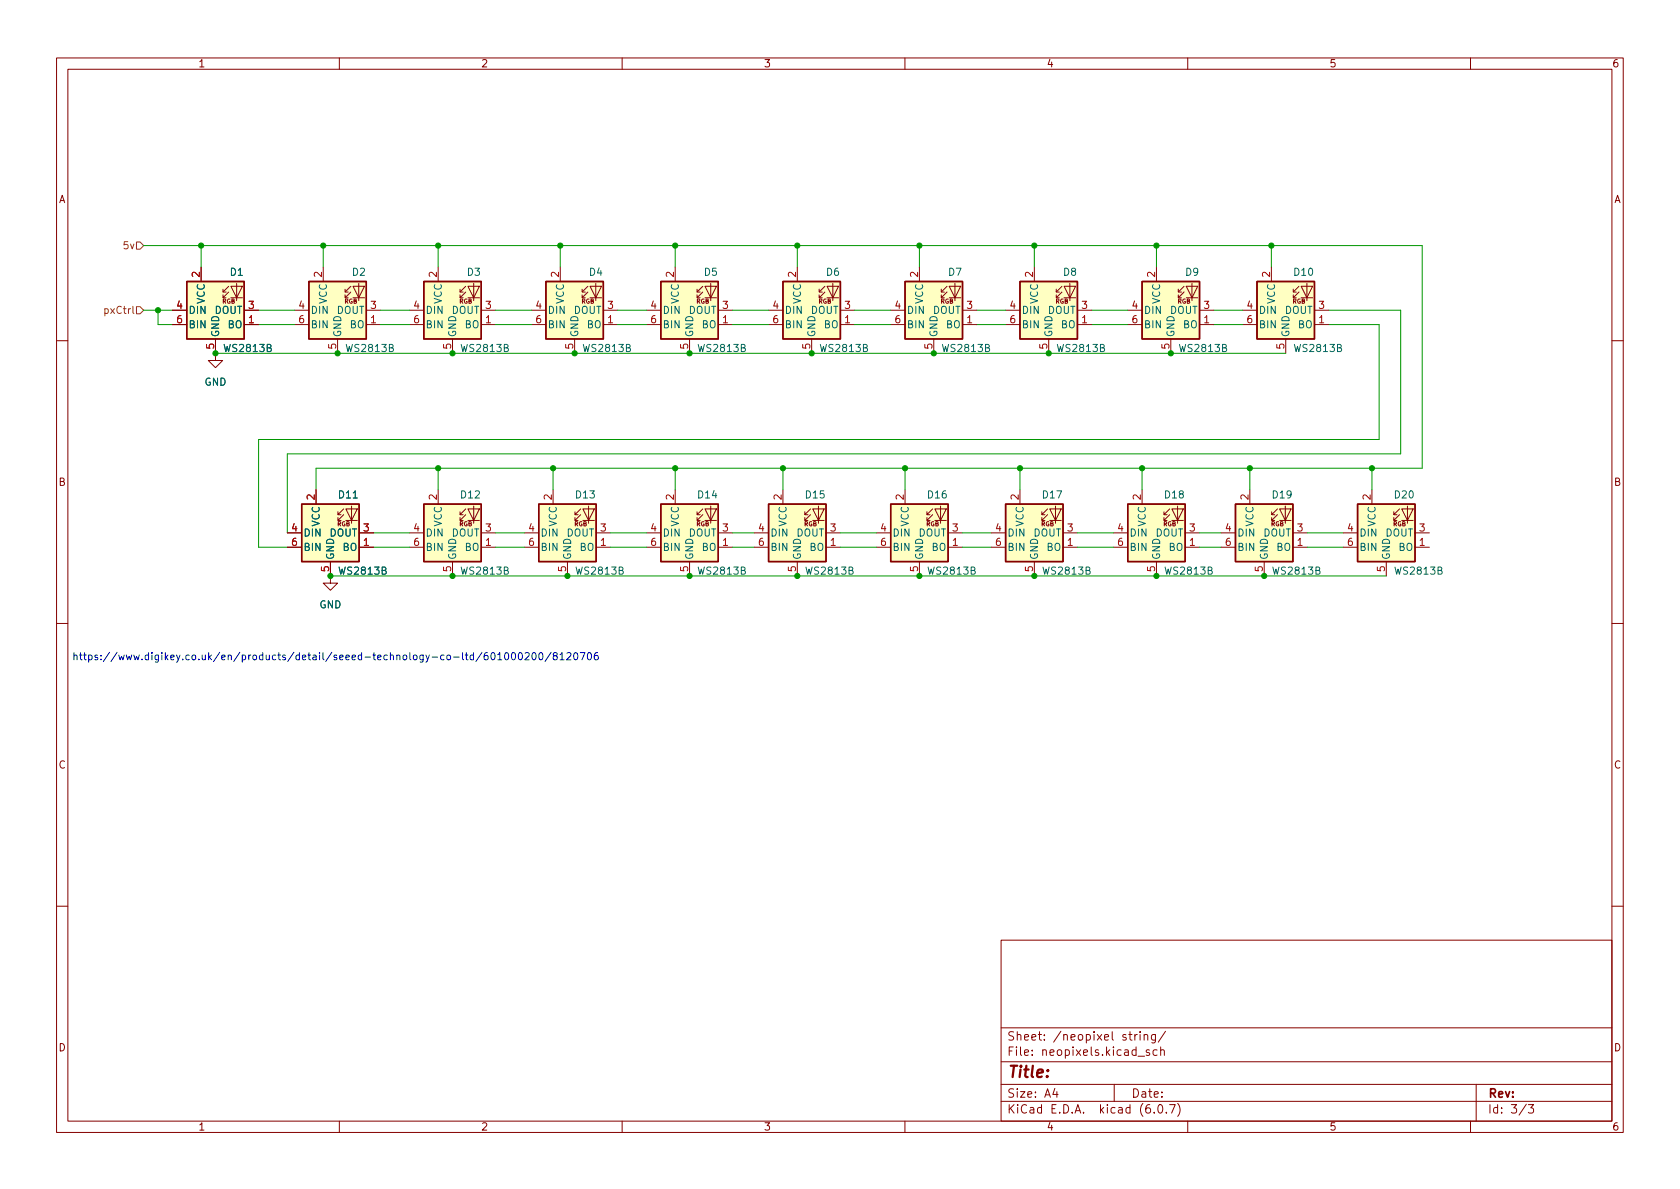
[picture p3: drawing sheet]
<svg xmlns="http://www.w3.org/2000/svg" width="297mm" height="210mm" viewBox="0 0 297 210" stroke-linecap="round" stroke-linejoin="round" font-family="sans-serif">
<g fill="none" stroke="#840000" stroke-width=".18">
<path d="M10 10.2h277v190.1h-277zM12 12.2h273v186.1h-273zM60 10.2v2M110 10.2v2M160 10.2v2M210 10.2v2M260 10.2v2M30.5 57.4h2.5M30.5 54.9h2.5M35.6 47.2v2.6M38.1 59.9v3.8h1.3l-1.3 1.3-1.3-1.3h1.3M39.5 51.6h.5"/>
<path d="M40.4 51.6l-1 1.1v-.6M40.4 50.6l-1 1v-.5M40.8 50.6h2.1l-1.1 2.1zM40.8 52.7h2.1M41.8 50.1v3.1M43.2 57.4h2.5M43.2 54.9h2.5M52.1 57.4h2.5M52.1 54.9h2.5M57.1 47.2v2.6M59.7 59.9v2.6M61.1 51.6h.5"/>
<path d="M62 51.6l-1 1.1v-.6M62 50.6l-1 1v-.5M62.4 50.6h2l-1 2.1zM62.4 52.7h2M63.4 50.1v3.1M64.8 57.4h2.5M64.8 54.9h2.5M72.4 57.4h2.5M72.4 54.9h2.5M77.5 47.2v2.6M80 59.9v2.6M81.4 51.6h.5"/>
<path d="M82.4 51.6l-1.1 1.1v-.6M82.4 50.6l-1.1 1v-.5M82.7 50.6h2.1l-1 2.1zM82.7 52.7h2.1M83.8 50.1v3.1M85.1 57.4h2.5M85.1 54.9h2.5M94 57.4h2.5M94 54.9h2.5M99.1 47.2v2.6M101.6 59.9v2.6M103 51.6h.5"/>
<path d="M103.9 51.6l-1 1.1v-.6M103.9 50.6l-1 1v-.5M104.3 50.6h2.1l-1.1 2.1zM104.3 52.7h2.1M105.3 50.1v3.1M106.7 57.4h2.5M106.7 54.9h2.5M114.3 57.4h2.5M114.3 54.9h2.5M119.4 47.2v2.6M121.9 59.9v2.6M123.3 51.6h.5"/>
<path d="M124.3 51.6l-1.1 1.1v-.6M124.3 50.6l-1.1 1v-.5M124.6 50.6h2.1l-1 2.1zM124.6 52.7h2.1M125.7 50.1v3.1M127 57.4h2.5M127 54.9h2.5M135.9 57.4h2.5M135.9 54.9h2.5M141 47.2v2.6M143.5 59.9v2.6M144.9 51.6h.5"/>
<path d="M145.9 51.6l-1.1 1.1v-.6M145.9 50.6l-1.1 1v-.5M146.2 50.6h2.1l-1 2.1zM146.2 52.7h2.1M147.3 50.1v3.1M148.6 57.4h2.5M148.6 54.9h2.5M157.5 57.4h2.5M157.5 54.9h2.5M162.6 47.2v2.6M165.1 59.9v2.6M166.5 51.6h.5"/>
<path d="M167.4 51.6l-1 1.1v-.6M167.4 50.6l-1 1v-.5M167.8 50.6h2.1l-1.1 2.1zM167.8 52.7h2.1M168.8 50.1v3.1M170.2 57.4h2.5M170.2 54.9h2.5M177.8 57.4h2.5M177.8 54.9h2.5M182.9 47.2v2.6M185.4 59.9v2.6M186.8 51.6h.5"/>
<path d="M187.8 51.6l-1.1 1.1v-.6M187.8 50.6l-1.1 1v-.5M188.1 50.6h2.1l-1 2.1zM188.1 52.7h2.1M189.2 50.1v3.1M190.5 57.4h2.5M190.5 54.9h2.5M199.4 57.4h2.5M199.4 54.9h2.5M204.5 47.2v2.6M207 59.9v2.6M208.4 51.6h.5"/>
<path d="M209.4 51.6l-1.1 1.1v-.6M209.4 50.6l-1.1 1v-.5M209.7 50.6h2.1l-1 2.1zM209.7 52.7h2.1M210.8 50.1v3.1M212.1 57.4h2.5M212.1 54.9h2.5M219.7 57.4h2.5M219.7 54.9h2.5M224.8 47.2v2.6M227.3 59.9v2.6M228.7 51.6h.5"/>
<path d="M229.7 51.6l-1 1.1v-.6M229.7 50.6l-1 1v-.5M230.1 50.6h2l-1 2.1zM230.1 52.7h2M231.1 50.1v3.1M232.4 57.4h2.5M232.4 54.9h2.5M10 60.2h2M285 60.2h2M50.8 96.8h2.5M50.8 94.2h2.5M55.9 86.6v2.5"/>
<path d="M58.4 99.3v3.8h1.3l-1.3 1.3-1.3-1.3h1.3M59.8 91h.5M60.8 91l-1.1 1v-.5M60.8 90l-1.1 1v-.5M61.1 90h2.1l-1 2zM61.1 92h2.1M62.2 89.5v3M63.5 96.8h2.5M63.5 94.2h2.5M72.4 96.8h2.5M72.4 94.2h2.5M77.5 86.6v2.5"/>
<path d="M80 99.3v2.5M81.4 91h.5M82.4 91l-1.1 1v-.5M82.4 90l-1.1 1v-.5M82.7 90h2.1l-1 2zM82.7 92h2.1M83.8 89.5v3M85.1 96.8h2.5M85.1 94.2h2.5M92.7 96.8h2.5M92.7 94.2h2.5M97.8 86.6v2.5"/>
<path d="M100.3 99.3v2.5M101.7 91h.5M102.7 91l-1 1v-.5M102.7 90l-1 1v-.5M103.1 90h2l-1 2zM103.1 92h2M104.1 89.5v3M105.4 96.8h2.5M105.4 94.2h2.5M114.3 96.8h2.5M114.3 94.2h2.5M119.4 86.6v2.5"/>
<path d="M121.9 99.3v2.5M123.3 91h.5M124.3 91l-1.1 1v-.5M124.3 90l-1.1 1v-.5M124.6 90h2.1l-1 2zM124.6 92h2.1M125.7 89.5v3M127 96.8h2.5M127 94.2h2.5M133.3 96.8h2.6M133.3 94.2h2.6M138.4 86.6v2.5"/>
<path d="M141 99.3v2.5M142.3 91h.5M143.3 91l-1 1v-.5M143.3 90l-1 1v-.5M143.7 90h2l-1 2zM143.7 92h2M144.7 89.5v3M146 96.8h2.6M146 94.2h2.6M154.9 96.8h2.6M154.9 94.2h2.6M160 86.6v2.5"/>
<path d="M162.6 99.3v2.5M163.9 91h.5M164.9 91l-1 1v-.5M164.9 90l-1 1v-.5M165.3 90h2l-1 2zM165.3 92h2M166.3 89.5v3M167.6 96.8h2.6M167.6 94.2h2.6M175.3 96.8h2.5M175.3 94.2h2.5M180.3 86.6v2.5"/>
<path d="M182.9 99.3v2.5M184.2 91h.6M185.2 91l-1 1v-.5M185.2 90l-1 1v-.5M185.6 90h2l-1 2zM185.6 92h2M186.6 89.5v3M188 96.8h2.5M188 94.2h2.5M196.8 96.8h2.6M196.8 94.2h2.6M201.9 86.6v2.5"/>
<path d="M204.5 99.3v2.5M205.8 91h.5M206.8 91l-1 1v-.5M206.8 90l-1 1v-.5M207.2 90h2l-1 2zM207.2 92h2M208.2 89.5v3M209.5 96.8h2.6M209.5 94.2h2.6M215.9 96.8h2.5M215.9 94.2h2.5M221 86.6v2.5"/>
<path d="M223.5 99.3v2.5M224.9 91h.5M225.9 91l-1.1 1v-.5M225.9 90l-1.1 1v-.5M226.2 90h2.1l-1 2zM226.2 92h2.1M227.3 89.5v3M228.6 96.8h2.5M228.6 94.2h2.5M237.5 96.8h2.5M237.5 94.2h2.5M242.6 86.6v2.5"/>
<path d="M245.1 99.3v2.5M246.5 91h.5M247.5 91l-1.1 1v-.5M247.5 90l-1.1 1v-.5M247.8 90h2.1l-1 2zM247.8 92h2.1M248.9 89.5v3M250.2 96.8h2.5M250.2 94.2h2.5M10 110.2h2M285 110.2h2M10 160.2h2"/>
<path d="M177 166.3h108v32h-108zM285 160.2h2M60 198.3v2M110 198.3v2M160 198.3v2M177 194.8h108M177 191.8h108M177 187.8h108M177 181.8h108M186.5 192.5l-.4 1h1M186.9 193v1M197 191.8v3"/>
<path d="M199.6 182.9h.5M199.8 182.4v1.3l.3 .2M200.6 182.9v1M201.1 182.9l-.3 .1-.2 .2M201.2 186.8h1.2M201.6 182.4v.2M201.6 182.9v1M202.3 183.1l.2-.2 .4 .1v.9M202.3 182.9v1M203.2 185.7l-.3-.1-.3 .2 .1 .3 .5 .1v.4h-.6M204.1 196.7v.1M204.3 182.9v1.2l-.3 .3h-.4"/>
<path d="M204.3 183l-.4-.1-.3 .3v.4l.1 .3h.6M204.6 185.7l-.5-.1-.2 .3v.4l.1 .3h.6M204.9 195.4l.2-.1a.81 .81 0 0 1 .6 .7 .81 .81 0 0 1-.3 .8h-.2a.81 .81 0 0 1-.6-.6 .81 .81 0 0 1 .3-.8zM205.2 185.8l.2-.2 .4 .1 .1 .9M205.2 185.1v1.5M206.1 182.4l-1.3 1.9M206.2 196.7v.1M206.8 195.3h1l-.7 1.5M208.2 195.1a1.72 1.72 0 0 1 0 2.3M210 198.3v2M260 198.3v2M261 191.8v6.5"/>
<path d="M269.9 195.3l-1.3 1.9M270.2 195.3h1l-.6 .6 .5 .1v.7l-.2 .1h-.5l-.2-.1"/>
</g>
<g fill="#ffffc2" stroke="#ffffc2" stroke-width=".18">
<path d="M201.9 49.8h10.2v10.1h-10.2z"/>
<path d="M53.3 89.1h10.2v10.2h-10.2z"/>
<path d="M74.9 89.1h10.2v10.2h-10.2z"/>
<path d="M74.9 49.8h10.2v10.1h-10.2z"/>
<path d="M54.6 49.8h10.2v10.1h-10.2z"/>
<path d="M33 49.8h10.2v10.1h-10.2z"/>
<path d="M240 89.1h10.2v10.2h-10.2z"/>
<path d="M116.8 89.1h10.2v10.2h-10.2z"/>
<path d="M199.4 89.1h10.1v10.2h-10.1z"/>
<path d="M177.8 89.1h10.2v10.2h-10.2z"/>
<path d="M135.9 89.1h10.1v10.2h-10.1z"/>
<path d="M95.2 89.1h10.2v10.2h-10.2z"/>
<path d="M218.4 89.1h10.2v10.2h-10.2z"/>
<path d="M157.5 89.1h10.1v10.2h-10.1z"/>
<path d="M138.4 49.8h10.2v10.1h-10.2z"/>
<path d="M222.2 49.8h10.2v10.1h-10.2z"/>
<path d="M116.8 49.8h10.2v10.1h-10.2z"/>
<path d="M96.5 49.8h10.2v10.1h-10.2z"/>
<path d="M180.3 49.8h10.2v10.1h-10.2z"/>
<path d="M160 49.8h10.2v10.1h-10.2z"/>
</g>
<g fill="none" stroke="#840000" stroke-width=".25">
<path d="M33 49.8h10.2v10.1h-10.2zM54.6 49.8h10.2v10.1h-10.2zM74.9 49.8h10.2v10.1h-10.2zM96.5 49.8h10.2v10.1h-10.2zM116.8 49.8h10.2v10.1h-10.2zM138.4 49.8h10.2v10.1h-10.2zM160 49.8h10.2v10.1h-10.2zM180.3 49.8h10.2v10.1h-10.2zM201.9 49.8h10.2v10.1h-10.2zM222.2 49.8h10.2v10.1h-10.2zM53.3 89.1h10.2v10.2h-10.2zM74.9 89.1h10.2v10.2h-10.2z"/>
<path d="M95.2 89.1h10.2v10.2h-10.2zM116.8 89.1h10.2v10.2h-10.2zM135.9 89.1h10.1v10.2h-10.1zM157.5 89.1h10.1v10.2h-10.1zM177.8 89.1h10.2v10.2h-10.2zM199.4 89.1h10.1v10.2h-10.1zM218.4 89.1h10.2v10.2h-10.2zM240 89.1h10.2v10.2h-10.2z"/>
</g>
<path d="M24.1 42.8h.7l.6 .6-.6 .7h-.7zM24.1 54.2h.7l.6 .7-.6 .6h-.7z" fill="none" stroke="#725600" stroke-width=".18"/>
<g fill="none" stroke="#0000c2" stroke-width=".18">
<path d="M83.7 115.9l-.3-.1-.3 .3 .1 .5h.5M83.7 115.4v1.3M85.2 115.3l-1.1 1.7M86.2 115.4l-.4 .1a.86 .86 0 0 0 0 1.2l.5-.1v-.5l-.2-.2h-.3l-.2 .2M86.9 115.5l.2-.1a.68 .68 0 0 1 .4 .6 .68 .68 0 0 1-.4 .7l-.2-.1-.1-.4zM88 115.8l.4-.4v1.3M88 116.7h.7M89.3 115.5l.2-.1a.68 .68 0 0 1 .5 .6 .68 .68 0 0 1-.5 .7l-.2-.1-.1-.4zM90.5 115.5l.2-.1a.68 .68 0 0 1 .5 .6 .68 .68 0 0 1-.5 .7l-.2-.1-.1-.4zM91.8 115.5l.1-.1a.68 .68 0 0 1 .5 .6 .68 .68 0 0 1-.5 .7l-.1-.1-.2-.4zM92.8 115.5l.5-.1 .3 .4-.8 .9h.8M94.2 115.5l.2-.1a.68 .68 0 0 1 .4 .6 .68 .68 0 0 1-.4 .7 .84 .84 0 0 1-.2-1.2z"/>
<path d="M95.4 115.5l.2-.1a.68 .68 0 0 1 .4 .6 .68 .68 0 0 1-.4 .7l-.2-.1-.1-.4zM97.4 115.3l-1 1.7M98 116l-.2-.3 .1-.2 .1-.1 .4 .1 .1 .2v.1l-.6 .2-.1 .2v.2l.2 .3h.3l.2-.3v-.3l-.2-.1M99 115.8l.4-.4v1.3M99 116.7h.7M100.2 115.5l.5-.1 .3 .4-.8 .9h.8M101.6 115.5l.1-.1a.68 .68 0 0 1 .5 .6 .68 .68 0 0 1-.5 .7l-.1-.1-.2-.4zM102.6 115.4h.8l-.5 1.3M104 115.5l.2-.1a.68 .68 0 0 1 .4 .6 .68 .68 0 0 1-.4 .7l-.2-.1-.1-.4zM105.7 115.4l-.4 .1a.86 .86 0 0 0 0 1.2l.4-.1 .1-.5-.3-.2h-.2l-.2 .2"/>
</g>
<g fill="none" stroke="#009600" stroke-width=".18">
<path d="M25.4 54.9h5.1M25.4 43.4h226.1v39.4h-195.6v3.8M27.9 54.9v2.5h2.6M35.6 43.4v3.8M45.7 57.4h6.4M45.7 54.9h6.4M57.1 43.4v3.8M67.3 57.4h5.1M67.3 54.9h5.1M77.5 43.4v3.8M87.6 57.4h6.4M87.6 54.9h6.4"/>
<path d="M99.1 43.4v3.8M109.2 57.4h5.1M109.2 54.9h5.1M119.4 43.4v3.8M129.5 57.4h6.4M129.5 54.9h6.4M141 43.4v3.8M151.1 57.4h6.4M151.1 54.9h6.4M162.6 43.4v3.8M172.7 57.4h5.1M172.7 54.9h5.1"/>
<path d="M182.9 43.4v3.8M193 57.4h6.4M193 54.9h6.4M204.5 43.4v3.8M214.6 57.4h5.1M214.6 54.9h5.1M224.8 43.4v3.8M234.9 57.4h8.9v20.3h-198.1v19.1h5.1M234.9 54.9h12.7v25.4h-196.8v13.9M38.1 62.5h189.2M66 94.2h6.4M66 96.8h6.4"/>
<path d="M77.5 82.8v3.8M87.6 94.2h5.1M87.6 96.8h5.1M97.8 82.8v3.8M107.9 94.2h6.4M107.9 96.8h6.4M119.4 82.8v3.8M129.5 94.2h3.8M129.5 96.8h3.8M138.4 82.8v3.8M148.6 94.2h6.3M148.6 96.8h6.3"/>
<path d="M160 82.8v3.8M170.2 94.2h5.1M170.2 96.8h5.1M180.3 82.8v3.8M190.5 94.2h6.3M190.5 96.8h6.3M201.9 82.8v3.8M212.1 94.2h3.8M212.1 96.8h3.8M221 82.8v3.8M231.1 94.2h6.4M231.1 96.8h6.4"/>
<path d="M242.6 82.8v3.8M58.4 101.8h186.7"/>
</g>
<g fill="#009600" stroke="#009600" stroke-width=".18">
<circle cx="162.6" cy="43.4" r=".46"/>
<circle cx="141" cy="43.4" r=".46"/>
<circle cx="121.9" cy="62.5" r=".46"/>
<circle cx="77.5" cy="82.8" r=".46"/>
<circle cx="80" cy="101.8" r=".46"/>
<circle cx="100.3" cy="101.8" r=".46"/>
<circle cx="160" cy="82.8" r=".46"/>
<circle cx="141" cy="101.8" r=".46"/>
<circle cx="162.6" cy="101.8" r=".46"/>
<circle cx="97.8" cy="82.8" r=".46"/>
<circle cx="121.9" cy="101.8" r=".46"/>
<circle cx="119.4" cy="82.8" r=".46"/>
<circle cx="138.4" cy="82.8" r=".46"/>
<circle cx="59.7" cy="62.5" r=".46"/>
<circle cx="38.1" cy="62.5" r=".46"/>
<circle cx="58.4" cy="101.8" r=".46"/>
<circle cx="27.9" cy="54.9" r=".46"/>
<circle cx="35.6" cy="43.4" r=".46"/>
<circle cx="57.1" cy="43.4" r=".46"/>
<circle cx="182.9" cy="43.4" r=".46"/>
<circle cx="204.5" cy="43.4" r=".46"/>
<circle cx="224.8" cy="43.4" r=".46"/>
<circle cx="165.1" cy="62.5" r=".46"/>
<circle cx="207" cy="62.5" r=".46"/>
<circle cx="185.4" cy="62.5" r=".46"/>
<circle cx="221" cy="82.8" r=".46"/>
<circle cx="242.6" cy="82.8" r=".46"/>
<circle cx="77.5" cy="43.4" r=".46"/>
<circle cx="99.1" cy="43.4" r=".46"/>
<circle cx="119.4" cy="43.4" r=".46"/>
<circle cx="80" cy="62.5" r=".46"/>
<circle cx="101.6" cy="62.5" r=".46"/>
<circle cx="223.5" cy="101.8" r=".46"/>
<circle cx="201.9" cy="82.8" r=".46"/>
<circle cx="204.5" cy="101.8" r=".46"/>
<circle cx="182.9" cy="101.8" r=".46"/>
<circle cx="180.3" cy="82.8" r=".46"/>
<circle cx="143.5" cy="62.5" r=".46"/>
</g>
<text font-size="2.8" fill="#840000" x="178" y="190.6">Title:</text>
<g font-size="2.1" fill="#840000">
<text x="178" y="184">Sheet: /neopixel string/</text>
<text x="178" y="186.7">File: neopixels.kicad_sch</text>
<text x="178" y="196.9">KiCad E.D.A. kicad (6.0.7)</text>
<text x="178" y="194.1">Size: A4</text>
<text x="200" y="194.1">Date:</text>
<text x="263" y="194.1">Rev:</text>
<text x="263" y="196.9">Id: 3/3</text>
</g>
<g font-size="1.8" fill="#840000">
<text x="35" y="11.9">1</text>
<text x="85" y="11.9">2</text>
<text x="135" y="11.9">3</text>
<text x="185" y="11.9">4</text>
<text x="235" y="11.9">5</text>
<text x="285" y="11.9">6</text>
<text x="10.3" y="35.9">A</text>
<text x="285.3" y="35.9">A</text>
<text x="10.3" y="85.9">B</text>
<text x="285.3" y="85.9">B</text>
<text x="10.3" y="135.9">C</text>
<text x="285.3" y="135.9">C</text>
<text x="10.3" y="185.9">D</text>
<text x="285.3" y="185.9">D</text>
<text x="35" y="199.9">1</text>
<text x="85" y="199.9">2</text>
<text x="135" y="199.9">3</text>
<text x="185" y="199.9">4</text>
<text x="235" y="199.9">5</text>
<text x="285" y="199.9">6</text>
</g>
<g font-size="1.8" fill="#725600">
<text x="22" y="44.1">5v</text>
<text x="18.8" y="55.5">pxCtrl</text>
</g>
<g font-size="1.8" fill="#a90000">
<text x="35.3" y="49" transform="rotate(-90 35.3 49)">2</text>
<text x="56.9" y="49" transform="rotate(-90 56.9 49)">2</text>
<text x="77.2" y="49" transform="rotate(-90 77.2 49)">2</text>
<text x="98.8" y="49" transform="rotate(-90 98.8 49)">2</text>
<text x="119.1" y="49" transform="rotate(-90 119.1 49)">2</text>
<text x="140.7" y="49" transform="rotate(-90 140.7 49)">2</text>
<text x="162.3" y="49" transform="rotate(-90 162.3 49)">2</text>
<text x="182.6" y="49" transform="rotate(-90 182.6 49)">2</text>
<text x="204.2" y="49" transform="rotate(-90 204.2 49)">2</text>
<text x="224.5" y="49" transform="rotate(-90 224.5 49)">2</text>
<text x="31.3" y="54.6">4</text>
<text x="31.3" y="57.1">6</text>
<text x="44" y="57.1">1</text>
<text x="44" y="54.6">3</text>
<text x="52.8" y="54.6">4</text>
<text x="52.8" y="57.1">6</text>
<text x="65.5" y="57.1">1</text>
<text x="65.5" y="54.6">3</text>
<text x="73.2" y="54.6">4</text>
<text x="73.2" y="57.1">6</text>
<text x="85.9" y="57.1">1</text>
<text x="85.9" y="54.6">3</text>
<text x="94.8" y="54.6">4</text>
<text x="94.8" y="57.1">6</text>
<text x="107.5" y="57.1">1</text>
<text x="107.5" y="54.6">3</text>
<text x="115.1" y="54.6">4</text>
<text x="115.1" y="57.1">6</text>
<text x="127.8" y="57.1">1</text>
<text x="127.8" y="54.6">3</text>
<text x="136.7" y="54.6">4</text>
<text x="136.7" y="57.1">6</text>
<text x="149.4" y="57.1">1</text>
<text x="149.4" y="54.6">3</text>
<text x="158.3" y="54.6">4</text>
<text x="158.3" y="57.1">6</text>
<text x="171" y="57.1">1</text>
<text x="171" y="54.6">3</text>
<text x="178.6" y="54.6">4</text>
<text x="178.6" y="57.1">6</text>
<text x="191.3" y="57.1">1</text>
<text x="191.3" y="54.6">3</text>
<text x="200.2" y="54.6">4</text>
<text x="200.2" y="57.1">6</text>
<text x="212.9" y="57.1">1</text>
<text x="212.9" y="54.6">3</text>
<text x="220.5" y="54.6">4</text>
<text x="220.5" y="57.1">6</text>
<text x="233.2" y="57.1">1</text>
<text x="233.2" y="54.6">3</text>
<text x="37.8" y="61.7" transform="rotate(-90 37.8 61.7)">5</text>
<text x="59.4" y="61.7" transform="rotate(-90 59.4 61.7)">5</text>
<text x="79.8" y="61.7" transform="rotate(-90 79.8 61.7)">5</text>
<text x="101.3" y="61.7" transform="rotate(-90 101.3 61.7)">5</text>
<text x="121.7" y="61.7" transform="rotate(-90 121.7 61.7)">5</text>
<text x="143.3" y="61.7" transform="rotate(-90 143.3 61.7)">5</text>
<text x="164.8" y="61.7" transform="rotate(-90 164.8 61.7)">5</text>
<text x="185.2" y="61.7" transform="rotate(-90 185.2 61.7)">5</text>
<text x="206.8" y="61.7" transform="rotate(-90 206.8 61.7)">5</text>
<text x="227.1" y="61.7" transform="rotate(-90 227.1 61.7)">5</text>
<text x="55.6" y="88.4" transform="rotate(-90 55.6 88.4)">2</text>
<text x="77.2" y="88.4" transform="rotate(-90 77.2 88.4)">2</text>
<text x="97.5" y="88.4" transform="rotate(-90 97.5 88.4)">2</text>
<text x="119.1" y="88.4" transform="rotate(-90 119.1 88.4)">2</text>
<text x="138.2" y="88.4" transform="rotate(-90 138.2 88.4)">2</text>
<text x="159.8" y="88.4" transform="rotate(-90 159.8 88.4)">2</text>
<text x="180.1" y="88.4" transform="rotate(-90 180.1 88.4)">2</text>
<text x="201.7" y="88.4" transform="rotate(-90 201.7 88.4)">2</text>
<text x="220.7" y="88.4" transform="rotate(-90 220.7 88.4)">2</text>
<text x="242.3" y="88.4" transform="rotate(-90 242.3 88.4)">2</text>
<text x="51.6" y="94">4</text>
<text x="64.3" y="94">3</text>
<text x="73.2" y="94">4</text>
<text x="85.9" y="94">3</text>
<text x="93.5" y="94">4</text>
<text x="106.2" y="94">3</text>
<text x="115.1" y="94">4</text>
<text x="127.8" y="94">3</text>
<text x="134.1" y="94">4</text>
<text x="146.8" y="94">3</text>
<text x="155.7" y="94">4</text>
<text x="168.4" y="94">3</text>
<text x="176" y="94">4</text>
<text x="188.7" y="94">3</text>
<text x="197.6" y="94">4</text>
<text x="210.3" y="94">3</text>
<text x="216.7" y="94">4</text>
<text x="229.4" y="94">3</text>
<text x="238.3" y="94">4</text>
<text x="251" y="94">3</text>
<text x="51.6" y="96.5">6</text>
<text x="58.2" y="101.1" transform="rotate(-90 58.2 101.1)">5</text>
<text x="64.3" y="96.5">1</text>
<text x="73.2" y="96.5">6</text>
<text x="79.8" y="101.1" transform="rotate(-90 79.8 101.1)">5</text>
<text x="85.9" y="96.5">1</text>
<text x="93.5" y="96.5">6</text>
<text x="100.1" y="101.1" transform="rotate(-90 100.1 101.1)">5</text>
<text x="106.2" y="96.5">1</text>
<text x="115.1" y="96.5">6</text>
<text x="121.7" y="101.1" transform="rotate(-90 121.7 101.1)">5</text>
<text x="127.8" y="96.5">1</text>
<text x="134.1" y="96.5">6</text>
<text x="140.7" y="101.1" transform="rotate(-90 140.7 101.1)">5</text>
<text x="146.8" y="96.5">1</text>
<text x="155.7" y="96.5">6</text>
<text x="162.3" y="101.1" transform="rotate(-90 162.3 101.1)">5</text>
<text x="168.4" y="96.5">1</text>
<text x="176" y="96.5">6</text>
<text x="182.6" y="101.1" transform="rotate(-90 182.6 101.1)">5</text>
<text x="188.7" y="96.5">1</text>
<text x="197.6" y="96.5">6</text>
<text x="204.2" y="101.1" transform="rotate(-90 204.2 101.1)">5</text>
<text x="210.3" y="96.5">1</text>
<text x="216.7" y="96.5">6</text>
<text x="223.3" y="101.1" transform="rotate(-90 223.3 101.1)">5</text>
<text x="229.4" y="96.5">1</text>
<text x="238.3" y="96.5">6</text>
<text x="244.9" y="101.1" transform="rotate(-90 244.9 101.1)">5</text>
<text x="251" y="96.5">1</text>
</g>
<g font-size="1.8" fill="#006464">
<text x="36.2" y="53.8" transform="rotate(-90 36.2 53.8)">VCC</text>
<text x="40.7" y="48.8">D1</text>
<text x="57.8" y="53.8" transform="rotate(-90 57.8 53.8)">VCC</text>
<text x="62.3" y="48.8">D2</text>
<text x="78.1" y="53.8" transform="rotate(-90 78.1 53.8)">VCC</text>
<text x="82.6" y="48.8">D3</text>
<text x="99.7" y="53.8" transform="rotate(-90 99.7 53.8)">VCC</text>
<text x="104.2" y="48.8">D4</text>
<text x="120" y="53.8" transform="rotate(-90 120 53.8)">VCC</text>
<text x="124.6" y="48.8">D5</text>
<text x="141.6" y="53.8" transform="rotate(-90 141.6 53.8)">VCC</text>
<text x="146.1" y="48.8">D6</text>
<text x="163.2" y="53.8" transform="rotate(-90 163.2 53.8)">VCC</text>
<text x="167.7" y="48.8">D7</text>
<text x="183.5" y="53.8" transform="rotate(-90 183.5 53.8)">VCC</text>
<text x="188.1" y="48.8">D8</text>
<text x="205.1" y="53.8" transform="rotate(-90 205.1 53.8)">VCC</text>
<text x="209.6" y="48.8">D9</text>
<text x="225.4" y="53.8" transform="rotate(-90 225.4 53.8)">VCC</text>
<text x="228.9" y="48.8">D10</text>
<text x="33.3" y="55.5">DIN</text>
<text x="33.3" y="58">BIN</text>
<text x="37.9" y="55.5">DOUT</text>
<text x="38.7" y="59.7" transform="rotate(-90 38.7 59.7)">GND</text>
<text x="40.3" y="58">BO</text>
<text x="54.9" y="55.5">DIN</text>
<text x="54.9" y="58">BIN</text>
<text x="59.5" y="55.5">DOUT</text>
<text x="60.3" y="59.7" transform="rotate(-90 60.3 59.7)">GND</text>
<text x="61.9" y="58">BO</text>
<text x="75.2" y="55.5">DIN</text>
<text x="75.2" y="58">BIN</text>
<text x="79.8" y="55.5">DOUT</text>
<text x="80.6" y="59.7" transform="rotate(-90 80.6 59.7)">GND</text>
<text x="82.2" y="58">BO</text>
<text x="96.8" y="55.5">DIN</text>
<text x="96.8" y="58">BIN</text>
<text x="101.4" y="55.5">DOUT</text>
<text x="102.2" y="59.7" transform="rotate(-90 102.2 59.7)">GND</text>
<text x="103.8" y="58">BO</text>
<text x="117.1" y="55.5">DIN</text>
<text x="117.1" y="58">BIN</text>
<text x="121.7" y="55.5">DOUT</text>
<text x="122.6" y="59.7" transform="rotate(-90 122.6 59.7)">GND</text>
<text x="124.1" y="58">BO</text>
<text x="138.7" y="55.5">DIN</text>
<text x="138.7" y="58">BIN</text>
<text x="143.3" y="55.5">DOUT</text>
<text x="144.1" y="59.7" transform="rotate(-90 144.1 59.7)">GND</text>
<text x="145.7" y="58">BO</text>
<text x="160.3" y="55.5">DIN</text>
<text x="160.3" y="58">BIN</text>
<text x="164.9" y="55.5">DOUT</text>
<text x="165.7" y="59.7" transform="rotate(-90 165.7 59.7)">GND</text>
<text x="167.3" y="58">BO</text>
<text x="180.6" y="55.5">DIN</text>
<text x="180.6" y="58">BIN</text>
<text x="185.2" y="55.5">DOUT</text>
<text x="186.1" y="59.7" transform="rotate(-90 186.1 59.7)">GND</text>
<text x="187.6" y="58">BO</text>
<text x="202.2" y="55.5">DIN</text>
<text x="202.2" y="58">BIN</text>
<text x="206.8" y="55.5">DOUT</text>
<text x="207.6" y="59.7" transform="rotate(-90 207.6 59.7)">GND</text>
<text x="209.2" y="58">BO</text>
<text x="222.5" y="55.5">DIN</text>
<text x="222.5" y="58">BIN</text>
<text x="227.1" y="55.5">DOUT</text>
<text x="228" y="59.7" transform="rotate(-90 228 59.7)">GND</text>
<text x="229.5" y="58">BO</text>
<text x="39.8" y="62.2">WS2813B</text>
<text x="61.4" y="62.2">WS2813B</text>
<text x="81.7" y="62.2">WS2813B</text>
<text x="103.3" y="62.2">WS2813B</text>
<text x="123.6" y="62.2">WS2813B</text>
<text x="145.2" y="62.2">WS2813B</text>
<text x="166.8" y="62.2">WS2813B</text>
<text x="187.1" y="62.2">WS2813B</text>
<text x="208.7" y="62.2">WS2813B</text>
<text x="229" y="62.2">WS2813B</text>
<text x="36.1" y="68.2">GND</text>
<text x="60" y="88.1">D11</text>
<text x="81.5" y="88.1">D12</text>
<text x="101.9" y="88.1">D13</text>
<text x="123.5" y="88.1">D14</text>
<text x="142.5" y="88.1">D15</text>
<text x="164.1" y="88.1">D16</text>
<text x="184.4" y="88.1">D17</text>
<text x="206" y="88.1">D18</text>
<text x="225.1" y="88.1">D19</text>
<text x="246.6" y="88.1">D20</text>
<text x="53.6" y="94.9">DIN</text>
<text x="56.5" y="93.1" transform="rotate(-90 56.5 93.1)">VCC</text>
<text x="58.2" y="94.9">DOUT</text>
<text x="75.2" y="94.9">DIN</text>
<text x="78.1" y="93.1" transform="rotate(-90 78.1 93.1)">VCC</text>
<text x="79.8" y="94.9">DOUT</text>
<text x="95.5" y="94.9">DIN</text>
<text x="98.4" y="93.1" transform="rotate(-90 98.4 93.1)">VCC</text>
<text x="100.1" y="94.9">DOUT</text>
<text x="117.1" y="94.9">DIN</text>
<text x="120" y="93.1" transform="rotate(-90 120 93.1)">VCC</text>
<text x="121.7" y="94.9">DOUT</text>
<text x="136.1" y="94.9">DIN</text>
<text x="139.1" y="93.1" transform="rotate(-90 139.1 93.1)">VCC</text>
<text x="140.8" y="94.9">DOUT</text>
<text x="157.7" y="94.9">DIN</text>
<text x="160.7" y="93.1" transform="rotate(-90 160.7 93.1)">VCC</text>
<text x="162.4" y="94.9">DOUT</text>
<text x="178.1" y="94.9">DIN</text>
<text x="181" y="93.1" transform="rotate(-90 181 93.1)">VCC</text>
<text x="182.7" y="94.9">DOUT</text>
<text x="199.6" y="94.9">DIN</text>
<text x="202.6" y="93.1" transform="rotate(-90 202.6 93.1)">VCC</text>
<text x="204.3" y="94.9">DOUT</text>
<text x="218.7" y="94.9">DIN</text>
<text x="221.6" y="93.1" transform="rotate(-90 221.6 93.1)">VCC</text>
<text x="223.3" y="94.9">DOUT</text>
<text x="240.3" y="94.9">DIN</text>
<text x="243.2" y="93.1" transform="rotate(-90 243.2 93.1)">VCC</text>
<text x="244.9" y="94.9">DOUT</text>
<text x="53.6" y="97.4">BIN</text>
<text x="59.1" y="99.1" transform="rotate(-90 59.1 99.1)">GND</text>
<text x="60.1" y="101.6">WS2813B</text>
<text x="60.6" y="97.4">BO</text>
<text x="75.2" y="97.4">BIN</text>
<text x="80.6" y="99.1" transform="rotate(-90 80.6 99.1)">GND</text>
<text x="81.7" y="101.6">WS2813B</text>
<text x="82.2" y="97.4">BO</text>
<text x="95.5" y="97.4">BIN</text>
<text x="101" y="99.1" transform="rotate(-90 101 99.1)">GND</text>
<text x="102" y="101.6">WS2813B</text>
<text x="102.5" y="97.4">BO</text>
<text x="117.1" y="97.4">BIN</text>
<text x="122.6" y="99.1" transform="rotate(-90 122.6 99.1)">GND</text>
<text x="123.6" y="101.6">WS2813B</text>
<text x="124.1" y="97.4">BO</text>
<text x="136.1" y="97.4">BIN</text>
<text x="141.6" y="99.1" transform="rotate(-90 141.6 99.1)">GND</text>
<text x="142.7" y="101.6">WS2813B</text>
<text x="143.1" y="97.4">BO</text>
<text x="157.7" y="97.4">BIN</text>
<text x="163.2" y="99.1" transform="rotate(-90 163.2 99.1)">GND</text>
<text x="164.3" y="101.6">WS2813B</text>
<text x="164.7" y="97.4">BO</text>
<text x="178.1" y="97.4">BIN</text>
<text x="183.5" y="99.1" transform="rotate(-90 183.5 99.1)">GND</text>
<text x="184.6" y="101.6">WS2813B</text>
<text x="185.1" y="97.4">BO</text>
<text x="199.6" y="97.4">BIN</text>
<text x="205.1" y="99.1" transform="rotate(-90 205.1 99.1)">GND</text>
<text x="206.2" y="101.6">WS2813B</text>
<text x="206.6" y="97.4">BO</text>
<text x="218.7" y="97.4">BIN</text>
<text x="224.2" y="99.1" transform="rotate(-90 224.2 99.1)">GND</text>
<text x="225.2" y="101.6">WS2813B</text>
<text x="225.7" y="97.4">BO</text>
<text x="240.3" y="97.4">BIN</text>
<text x="245.7" y="99.1" transform="rotate(-90 245.7 99.1)">GND</text>
<text x="246.8" y="101.6">WS2813B</text>
<text x="247.3" y="97.4">BO</text>
<text x="56.5" y="107.6">GND</text>
</g>
<text font-size="1.8" fill="#0000c2" x="12.7" y="116.7">https://www.digikey.co.uk/en/products/detail/seeed-technology-co-ltd/601000200/8120706</text>
<g font-size="1.1" fill="#840000">
<text x="39.3" y="53.7">RGB</text>
<text x="60.9" y="53.7">RGB</text>
<text x="81.2" y="53.7">RGB</text>
<text x="102.8" y="53.7">RGB</text>
<text x="123.1" y="53.7">RGB</text>
<text x="144.7" y="53.7">RGB</text>
<text x="166.3" y="53.7">RGB</text>
<text x="186.6" y="53.7">RGB</text>
<text x="208.2" y="53.7">RGB</text>
<text x="228.5" y="53.7">RGB</text>
<text x="59.6" y="93">RGB</text>
<text x="81.2" y="93">RGB</text>
<text x="101.5" y="93">RGB</text>
<text x="123.1" y="93">RGB</text>
<text x="142.1" y="93">RGB</text>
<text x="163.7" y="93">RGB</text>
<text x="184" y="93">RGB</text>
<text x="205.6" y="93">RGB</text>
<text x="224.7" y="93">RGB</text>
<text x="246.3" y="93">RGB</text>
</g>
</svg>
